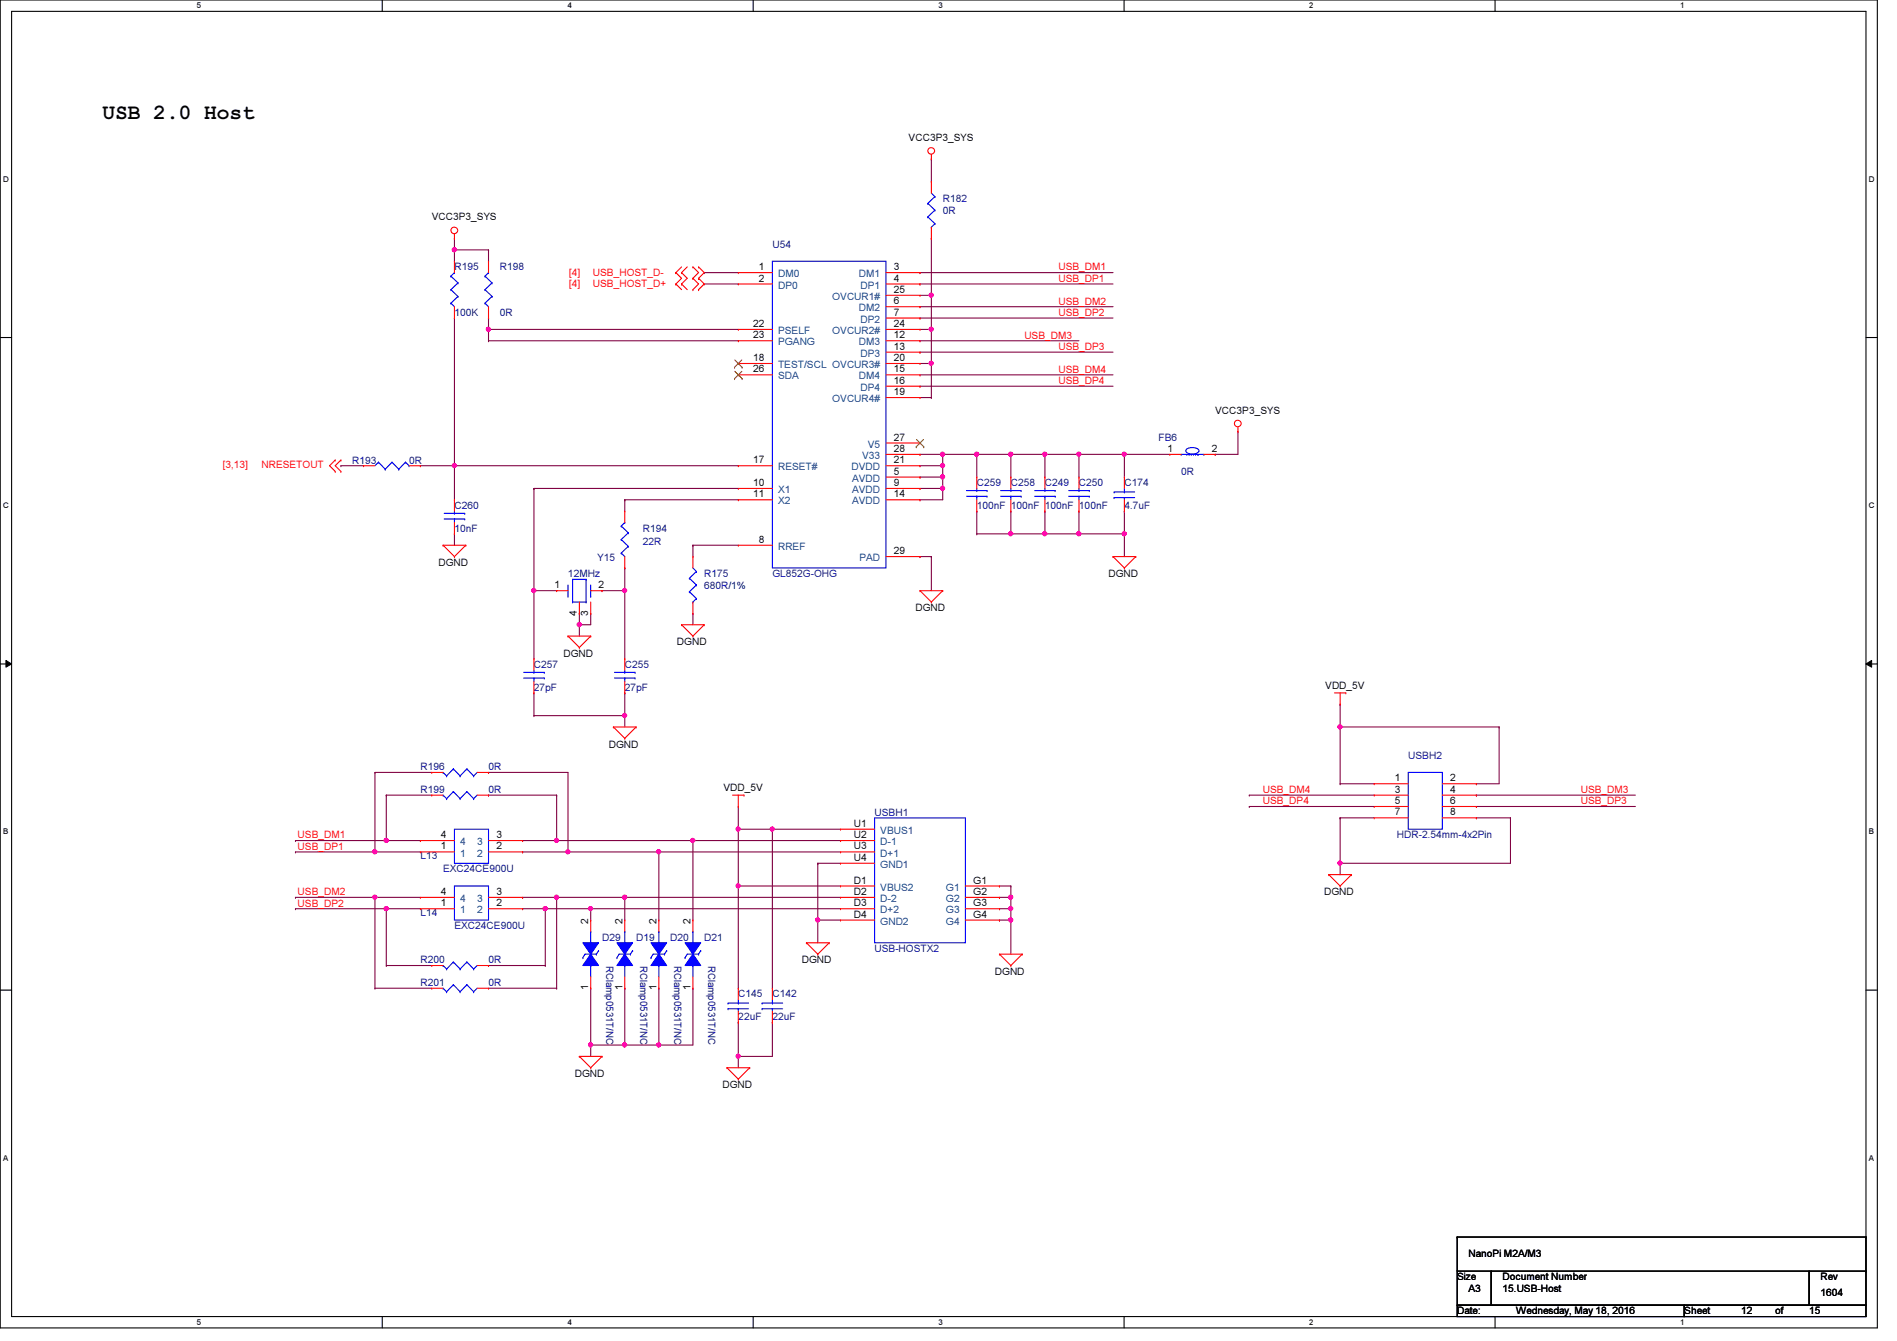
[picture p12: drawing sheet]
<svg xmlns="http://www.w3.org/2000/svg" width="297mm" height="210mm" viewBox="0 0 297 210" stroke-linecap="round" stroke-linejoin="round" font-family="sans-serif">
<path d="M0 0h294v207.9h-294zM1.8 1.8h290.4v204.3h-290.4z" fill="none" stroke="#000" stroke-width=".17"/>
<g fill="#fff">
<path d="M30.8 .2h.7v1.4h-.7z"/>
<path d="M30.8 206.2h.7v1.4h-.7z"/>
</g>
<path d="M59.9 0v1.8M59.9 206.1v1.8" fill="none" stroke="#000" stroke-width=".17"/>
<g fill="#fff">
<path d="M88.9 .2h.6v1.4h-.6z"/>
<path d="M88.9 206.2h.6v1.4h-.6z"/>
</g>
<path d="M117.9 0v1.8M117.9 206.1v1.8" fill="none" stroke="#000" stroke-width=".17"/>
<g fill="#fff">
<path d="M146.9 .2h.7v1.4h-.7z"/>
<path d="M146.9 206.2h.7v1.4h-.7z"/>
</g>
<path d="M176 0v1.8M176 206.1v1.8" fill="none" stroke="#000" stroke-width=".17"/>
<g fill="#fff">
<path d="M205 .2h.7v1.4h-.7z"/>
<path d="M205 206.2h.7v1.4h-.7z"/>
</g>
<path d="M234.1 0v1.8M234.1 206.1v1.8" fill="none" stroke="#000" stroke-width=".17"/>
<g fill="#fff">
<path d="M263.1 .2h.7v1.4h-.7z"/>
<path d="M263.1 206.2h.7v1.4h-.7z"/>
<path d="M.5 27.3h.9v1.4h-.9z"/>
<path d="M292.6 27.3h.9v1.4h-.9z"/>
<path d="M.5 78.4h.9v1.4h-.9z"/>
<path d="M292.6 78.4h.9v1.4h-.9z"/>
</g>
<path d="M0 52.8h1.8M292.2 52.8h1.8" fill="none" stroke="#000" stroke-width=".17"/>
<g fill="#fff">
<path d="M.5 129.5h.8v1.4h-.8z"/>
<path d="M292.6 129.5h.9v1.4h-.9z"/>
</g>
<path d="M0 103.9h1.8M292.2 103.9h1.8" fill="none" stroke="#000" stroke-width=".17"/>
<path d="M.9 103.4l.9 .5-.9 .5zM292.2 103.9l.9-.5v1z" fill="#000"/>
<path d="M.9 103.4l.9 .5-.9 .5zM292.2 103.9l.9-.5v1z" fill="none" stroke="#000" stroke-width=".16"/>
<g fill="#fff">
<path d="M.5 180.5h.8v1.4h-.8z"/>
<path d="M292.6 180.5h.9v1.4h-.9z"/>
</g>
<path d="M0 155h1.8M292.2 155h1.8" fill="none" stroke="#000" stroke-width=".17"/>
<path d="M71.2 37.3h.1M71.2 37.3v1.8M76.5 39.1h.1M76.5 39.1v1.8M76.5 51.6h.1M76.5 51.6h39.1" fill="none" stroke="#800040" stroke-width=".17"/>
<circle cx="76.5" cy="51.5" r=".32" fill="#f0f"/>
<circle cx="76.5" cy="51.5" r=".32" fill="none" stroke="#f0f" stroke-width=".17"/>
<path d="M53.4 72.9h.1M53.4 72.9h3.5M71.2 72.9h.1M71.2 72.9h44.4M108.5 96h.1M108.5 85.3h.1M108.5 85.3v1.8M108.5 96v1.8M108.5 85.3h7.1" fill="none" stroke="#800040" stroke-width=".17"/>
<circle cx="71.1" cy="72.9" r=".32" fill="#f0f"/>
<circle cx="71.1" cy="72.9" r=".32" fill="none" stroke="#f0f" stroke-width=".17"/>
<path d="M76.5 53.3h.1M76.5 51.6h.1M76.5 53.3h39.1M76.5 51.6v1.7M90.7 97.8h.1M90.7 97.8h1.8" fill="none" stroke="#800040" stroke-width=".17"/>
<circle cx="90.7" cy="97.8" r=".32" fill="#f0f"/>
<circle cx="90.7" cy="97.8" r=".32" fill="none" stroke="#f0f" stroke-width=".17"/>
<path d="M83.6 76.5h.1M83.6 76.5h32M83.6 76.5v16M97.8 78.2h.1M97.8 78.2h17.8M94.3 92.5h.1M97.8 88.9h.1M97.8 88.9v3.6h-3.5" fill="none" stroke="#800040" stroke-width=".17"/>
<circle cx="83.6" cy="92.4" r=".32" fill="#f0f"/>
<circle cx="83.6" cy="92.4" r=".32" fill="none" stroke="#f0f" stroke-width=".17"/>
<path d="M144.1 72.9h.1M147.6 71.1h.1M147.6 71.1v1.8h-3.5M90.7 97.8h.1M90.7 96h.1M90.7 96v3.6M92.5 96h.1M92.5 96v1.8" fill="none" stroke="#800040" stroke-width=".17"/>
<circle cx="147.6" cy="72.9" r=".32" fill="#f0f"/>
<circle cx="147.6" cy="72.9" r=".32" fill="none" stroke="#f0f" stroke-width=".17"/>
<path d="M97.8 78.2h.1M97.8 78.2v1.8M144.1 71.1h.1M144.1 71.1h3.5M163.6 71.1h.1M163.6 71.1h5.3M163.6 71.1v3.6M83.6 92.5h.1M83.6 92.5h3.6" fill="none" stroke="#800040" stroke-width=".17"/>
<circle cx="168.9" cy="71.1" r=".32" fill="#f0f"/>
<circle cx="168.9" cy="71.1" r=".32" fill="none" stroke="#f0f" stroke-width=".17"/>
<circle cx="163.6" cy="71.1" r=".32" fill="#f0f"/>
<circle cx="163.6" cy="71.1" r=".32" fill="none" stroke="#f0f" stroke-width=".17"/>
<path d="M168.9 80h.1M168.9 80v3.6M176.1 83.6h.1M176.1 83.6v3.5" fill="none" stroke="#800040" stroke-width=".17"/>
<circle cx="176" cy="83.5" r=".32" fill="#f0f"/>
<circle cx="176" cy="83.5" r=".32" fill="none" stroke="#f0f" stroke-width=".17"/>
<path d="M158.3 71.1h.1M158.3 71.1h5.3M168.9 71.1h.1M168.9 71.1v3.6M97.8 92.5h.1M97.8 92.5v10.6M144.1 87.1h.1M144.1 87.1h1.7M145.8 87.1h.1M145.8 87.1v5.4M163.6 80h.1M163.6 80v3.6" fill="none" stroke="#800040" stroke-width=".17"/>
<circle cx="97.8" cy="92.4" r=".32" fill="#f0f"/>
<circle cx="97.8" cy="92.4" r=".32" fill="none" stroke="#f0f" stroke-width=".17"/>
<path d="M83.6 92.5h.1M83.6 92.5v10.6M83.6 112h.1M83.6 112h14.2" fill="none" stroke="#800040" stroke-width=".17"/>
<circle cx="97.8" cy="112" r=".32" fill="#f0f"/>
<circle cx="97.8" cy="112" r=".32" fill="none" stroke="#f0f" stroke-width=".17"/>
<g fill="none" stroke="#800040" stroke-width=".17">
<path d="M144.1 53.3h.1M144.1 55.1h.1M144.1 42.7h.1M144.1 58.7h.1M144.1 44.4h.1M144.1 48h.1M144.1 49.8h.1M144.1 53.3h24.8M144.1 55.1h30.2M144.1 42.7h30.2M144.1 58.7h30.2M144.1 44.4h30.2"/>
<path d="M144.1 48h30.2M144.1 49.8h30.2M144.1 60.5h.1M144.1 60.5h30.2M152.9 71.1h.1M152.9 71.1v3.6M152.9 83.6h.1M152.9 80h.1M152.9 80v3.6M152.9 83.6h10.7M158.3 83.6h.1M158.3 80h.1"/>
<path d="M158.3 80v3.6M83.6 108.5h.1M83.6 108.5v3.5M97.8 112h.1M97.8 108.5h.1M97.8 108.5v5.3"/>
</g>
<circle cx="158.3" cy="83.5" r=".32" fill="#f0f"/>
<circle cx="158.3" cy="83.5" r=".32" fill="none" stroke="#f0f" stroke-width=".17"/>
<path d="M147.6 71.1h.1M147.6 71.1h5.3M168.9 83.6h.1M168.9 83.6h7.2" fill="none" stroke="#800040" stroke-width=".17"/>
<circle cx="152.9" cy="71.1" r=".32" fill="#f0f"/>
<circle cx="152.9" cy="71.1" r=".32" fill="none" stroke="#f0f" stroke-width=".17"/>
<circle cx="147.6" cy="71.1" r=".32" fill="#f0f"/>
<circle cx="147.6" cy="71.1" r=".32" fill="none" stroke="#f0f" stroke-width=".17"/>
<path d="M158.3 71.1h.1M158.3 71.1v3.6" fill="none" stroke="#800040" stroke-width=".17"/>
<circle cx="158.3" cy="71.1" r=".32" fill="#f0f"/>
<circle cx="158.3" cy="71.1" r=".32" fill="none" stroke="#f0f" stroke-width=".17"/>
<path d="M144.1 78.2h.1M144.1 76.5h.1M144.1 76.5h3.5M147.6 76.5h.1M147.6 74.7h.1M147.6 74.7v3.5h-3.5M152.9 71.1h.1M152.9 71.1h5.4" fill="none" stroke="#800040" stroke-width=".17"/>
<circle cx="147.6" cy="76.4" r=".32" fill="#f0f"/>
<circle cx="147.6" cy="76.4" r=".32" fill="none" stroke="#f0f" stroke-width=".17"/>
<circle cx="147.6" cy="74.6" r=".32" fill="#f0f"/>
<circle cx="147.6" cy="74.6" r=".32" fill="none" stroke="#f0f" stroke-width=".17"/>
<path d="M144.1 74.7h.1M147.6 72.9h.1M147.6 72.9v1.8h-3.5M168.9 71.1h.1M168.9 71.1h14.3M176.1 71.1h.1M190.3 71.1h.1M190.3 71.1h3.5" fill="none" stroke="#800040" stroke-width=".17"/>
<circle cx="176" cy="71.1" r=".32" fill="#f0f"/>
<circle cx="176" cy="71.1" r=".32" fill="none" stroke="#f0f" stroke-width=".17"/>
<path d="M193.8 67.6h.1M193.8 67.6v3.5M163.6 83.6h.1M163.6 83.6h5.3" fill="none" stroke="#800040" stroke-width=".17"/>
<circle cx="168.9" cy="83.5" r=".32" fill="#f0f"/>
<circle cx="168.9" cy="83.5" r=".32" fill="none" stroke="#f0f" stroke-width=".17"/>
<circle cx="163.6" cy="83.5" r=".32" fill="#f0f"/>
<circle cx="163.6" cy="83.5" r=".32" fill="none" stroke="#f0f" stroke-width=".17"/>
<path d="M71.2 39.1h.1M71.2 39.1v1.8M71.2 39.1h5.3M71.2 49.8h.1M71.2 49.8v23.1h-5.4M65.8 72.9h.1M176.1 71.1h.1M176.1 71.1v3.6M176.1 80h.1M176.1 80v3.6" fill="none" stroke="#800040" stroke-width=".17"/>
<circle cx="71.1" cy="39.1" r=".32" fill="#f0f"/>
<circle cx="71.1" cy="39.1" r=".32" fill="none" stroke="#f0f" stroke-width=".17"/>
<path d="M71.2 72.9h.1M71.2 72.9v5.3M71.2 83.6h.1M71.2 83.6v1.7M156.5 142.2h.1M158.3 140.5h.1M158.3 140.5v1.7h-1.8" fill="none" stroke="#800040" stroke-width=".17"/>
<circle cx="158.3" cy="140.4" r=".32" fill="#f0f"/>
<circle cx="158.3" cy="140.4" r=".32" fill="none" stroke="#f0f" stroke-width=".17"/>
<path d="M120.9 129.8h.1M120.9 129.8h10.7M158.3 138.7h.1M158.3 138.7v1.8h-1.8M156.5 140.5h.1M156.5 144h.1M156.5 144h1.8M158.3 144h.1M158.3 144v5.4" fill="none" stroke="#800040" stroke-width=".17"/>
<circle cx="158.3" cy="144" r=".32" fill="#f0f"/>
<circle cx="158.3" cy="144" r=".32" fill="none" stroke="#f0f" stroke-width=".17"/>
<path d="M115.6 138.7h.1M115.6 138.7h16M120.9 129.8h.1M120.9 129.8v24.9" fill="none" stroke="#800040" stroke-width=".17"/>
<circle cx="120.9" cy="129.8" r=".32" fill="#f0f"/>
<circle cx="120.9" cy="129.8" r=".32" fill="none" stroke="#f0f" stroke-width=".17"/>
<path d="M115.6 129.8h.1M115.6 129.8h5.3" fill="none" stroke="#800040" stroke-width=".17"/>
<circle cx="115.6" cy="129.8" r=".32" fill="#f0f"/>
<circle cx="115.6" cy="129.8" r=".32" fill="none" stroke="#f0f" stroke-width=".17"/>
<path d="M115.6 138.7h.1M115.6 129.8h.1M115.6 129.8v24.9" fill="none" stroke="#800040" stroke-width=".17"/>
<circle cx="115.6" cy="138.7" r=".32" fill="#f0f"/>
<circle cx="115.6" cy="138.7" r=".32" fill="none" stroke="#f0f" stroke-width=".17"/>
<path d="M87.2 131.6h.1M87.2 131.6h21.3M115.6 165.4h.1M115.6 165.4v1.7M120.9 160h.1M120.9 160v5.4h-5.3" fill="none" stroke="#800040" stroke-width=".17"/>
<circle cx="108.5" cy="131.5" r=".32" fill="#f0f"/>
<circle cx="108.5" cy="131.5" r=".32" fill="none" stroke="#f0f" stroke-width=".17"/>
<path d="M88.9 133.3h.1M88.9 133.3h14.3M108.5 131.6h.1M108.5 131.6v12.4" fill="none" stroke="#800040" stroke-width=".17"/>
<circle cx="103.1" cy="133.3" r=".32" fill="#f0f"/>
<circle cx="103.1" cy="133.3" r=".32" fill="none" stroke="#f0f" stroke-width=".17"/>
<path d="M103.2 133.3h.1M103.2 133.3v10.7M87.2 140.5h.1M87.2 140.5h10.6" fill="none" stroke="#800040" stroke-width=".17"/>
<circle cx="97.8" cy="140.4" r=".32" fill="#f0f"/>
<circle cx="97.8" cy="140.4" r=".32" fill="none" stroke="#f0f" stroke-width=".17"/>
<path d="M85.4 142.2h.1M85.4 142.2h7.1M92.5 142.2h.1M92.5 142.2v1.8M97.8 140.5h.1M97.8 140.5v3.5M103.2 154.7h.1M103.2 154.7v8.9" fill="none" stroke="#800040" stroke-width=".17"/>
<circle cx="103.1" cy="163.5" r=".32" fill="#f0f"/>
<circle cx="103.1" cy="163.5" r=".32" fill="none" stroke="#f0f" stroke-width=".17"/>
<path d="M108.5 154.7h.1M108.5 154.7v8.9h-5.3M103.2 163.6h.1M115.6 160h.1M115.6 160v5.4" fill="none" stroke="#800040" stroke-width=".17"/>
<circle cx="115.6" cy="165.3" r=".32" fill="#f0f"/>
<circle cx="115.6" cy="165.3" r=".32" fill="none" stroke="#f0f" stroke-width=".17"/>
<path d="M128.1 135.1h.1M128.1 135.1h3.5M92.5 142.2h.1M92.5 142.2h39.1M92.5 163.6h.1M92.5 163.6v1.8" fill="none" stroke="#800040" stroke-width=".17"/>
<circle cx="92.5" cy="142.2" r=".32" fill="#f0f"/>
<circle cx="92.5" cy="142.2" r=".32" fill="none" stroke="#f0f" stroke-width=".17"/>
<path d="M108.5 131.6h.1M108.5 131.6h23.1M128.1 135.1h.1M128.1 135.1v8.9M97.8 140.5h.1M97.8 140.5h33.8" fill="none" stroke="#800040" stroke-width=".17"/>
<circle cx="128" cy="144" r=".32" fill="#f0f"/>
<circle cx="128" cy="144" r=".32" fill="none" stroke="#f0f" stroke-width=".17"/>
<path d="M103.2 133.3h.1M103.2 133.3h28.4M156.5 138.7h.1M156.5 138.7h1.8M97.8 154.7h.1M97.8 154.7v8.9h-5.3M128.1 144h.1M128.1 144h3.5M128.1 144v3.6M92.5 163.6h.1" fill="none" stroke="#800040" stroke-width=".17"/>
<circle cx="97.8" cy="163.5" r=".32" fill="#f0f"/>
<circle cx="97.8" cy="163.5" r=".32" fill="none" stroke="#f0f" stroke-width=".17"/>
<circle cx="92.5" cy="163.5" r=".32" fill="#f0f"/>
<circle cx="92.5" cy="163.5" r=".32" fill="none" stroke="#f0f" stroke-width=".17"/>
<path d="M209.8 113.8h.1M209.8 113.8h24.9M92.5 154.7h.1M92.5 154.7v8.9M97.8 163.6h.1M97.8 163.6h5.4" fill="none" stroke="#800040" stroke-width=".17"/>
<circle cx="209.8" cy="113.8" r=".32" fill="#f0f"/>
<circle cx="209.8" cy="113.8" r=".32" fill="none" stroke="#f0f" stroke-width=".17"/>
<path d="M209.8 113.8h.1M209.8 113.8v8.9M209.8 122.7h.1M209.8 135.1h.1M209.8 122.7h5.4M209.8 135.1h26.7" fill="none" stroke="#800040" stroke-width=".17"/>
<circle cx="209.8" cy="135.1" r=".32" fill="#f0f"/>
<circle cx="209.8" cy="135.1" r=".32" fill="none" stroke="#f0f" stroke-width=".17"/>
<g fill="none" stroke="#800040" stroke-width=".17">
<path d="M209.8 110.2h.1M209.8 110.2v3.6M234.7 113.8h.1M234.7 113.8v8.9h-3.5M58.7 133.3h.1M58.7 133.3h7.1M60.5 131.6h.1M60.5 131.6h5.3M195.6 126.2h.1M195.6 124.5h.1M195.6 126.2h19.6M195.6 124.5h19.6"/>
<path d="M209.8 135.1h.1M209.8 128h.1M209.8 128v8.9M209.8 128h5.4M231.2 122.7h.1M231.2 128h.1M231.2 128h5.3M236.5 128h.1M236.5 128v7.1M58.7 140.5h.1M58.7 140.5h7.1"/>
</g>
<circle cx="58.7" cy="140.4" r=".32" fill="#f0f"/>
<circle cx="58.7" cy="140.4" r=".32" fill="none" stroke="#f0f" stroke-width=".17"/>
<path d="M60.5 142.2h.1M60.5 142.2h5.3" fill="none" stroke="#800040" stroke-width=".17"/>
<circle cx="60.5" cy="142.2" r=".32" fill="#f0f"/>
<circle cx="60.5" cy="142.2" r=".32" fill="none" stroke="#f0f" stroke-width=".17"/>
<path d="M110.3 42.7h.1M110.3 44.4h.1M110.3 42.7h5.3M110.3 44.4h5.3M144.1 46.2h1.7M145.8 46.2h.1M145.8 46.2v5.4" fill="none" stroke="#800040" stroke-width=".17"/>
<circle cx="145.8" cy="46.2" r=".32" fill="#f0f"/>
<circle cx="145.8" cy="46.2" r=".32" fill="none" stroke="#f0f" stroke-width=".17"/>
<path d="M144.1 51.6h1.7M145.8 51.6h.1" fill="none" stroke="#800040" stroke-width=".17"/>
<circle cx="145.8" cy="51.5" r=".32" fill="#f0f"/>
<circle cx="145.8" cy="51.5" r=".32" fill="none" stroke="#f0f" stroke-width=".17"/>
<path d="M144.1 56.9h1.7M145.8 51.6h.1M145.8 56.9h.1M145.8 51.6v5.3" fill="none" stroke="#800040" stroke-width=".17"/>
<circle cx="145.8" cy="56.9" r=".32" fill="#f0f"/>
<circle cx="145.8" cy="56.9" r=".32" fill="none" stroke="#f0f" stroke-width=".17"/>
<g fill="none" stroke="#800040" stroke-width=".17">
<path d="M145.8 24.9h.1M145.8 37.3h.1M145.8 24.9v3.5M145.8 37.3v8.9M76.5 49.8h.1M76.5 49.8v1.8M145.8 56.9h.1M145.8 56.9v5.3M144.1 62.2h1.7M145.8 62.2h.1M115.6 126.2h.1M115.6 126.2v3.6"/>
<path d="M231.2 126.2h.1M231.2 124.5h.1M231.2 126.2h24.9M231.2 124.5h24.9M158.3 142.2h.1M158.3 142.2v1.8"/>
</g>
<circle cx="158.3" cy="142.2" r=".32" fill="#f0f"/>
<circle cx="158.3" cy="142.2" r=".32" fill="none" stroke="#f0f" stroke-width=".17"/>
<path d="M76.5 124.5h.1M76.5 124.5h10.7M87.2 124.5h.1M87.2 124.5v7.1" fill="none" stroke="#800040" stroke-width=".17"/>
<circle cx="87.1" cy="131.5" r=".32" fill="#f0f"/>
<circle cx="87.1" cy="131.5" r=".32" fill="none" stroke="#f0f" stroke-width=".17"/>
<path d="M76.5 120.9h.1M76.5 120.9h12.4v12.4M88.9 133.3h.1" fill="none" stroke="#800040" stroke-width=".17"/>
<circle cx="88.9" cy="133.3" r=".32" fill="#f0f"/>
<circle cx="88.9" cy="133.3" r=".32" fill="none" stroke="#f0f" stroke-width=".17"/>
<path d="M60.5 124.5h.1M60.5 124.5h7.1M60.5 124.5v7.1M81.8 133.3h.1M81.8 133.3h7.1" fill="none" stroke="#800040" stroke-width=".17"/>
<circle cx="60.5" cy="131.5" r=".32" fill="#f0f"/>
<circle cx="60.5" cy="131.5" r=".32" fill="none" stroke="#f0f" stroke-width=".17"/>
<path d="M46.3 133.3h.1M46.3 133.3h12.4M58.7 120.9h.1M58.7 133.3h.1M58.7 120.9h8.9M58.7 120.9v12.4" fill="none" stroke="#800040" stroke-width=".17"/>
<circle cx="58.7" cy="133.3" r=".32" fill="#f0f"/>
<circle cx="58.7" cy="133.3" r=".32" fill="none" stroke="#f0f" stroke-width=".17"/>
<path d="M46.3 131.6h.1M46.3 131.6h14.2M81.8 131.6h.1M81.8 131.6h5.4M76.5 151.1h8.9M85.4 151.1h.1M85.4 142.2h.1M85.4 142.2v8.9" fill="none" stroke="#800040" stroke-width=".17"/>
<circle cx="85.4" cy="142.2" r=".32" fill="#f0f"/>
<circle cx="85.4" cy="142.2" r=".32" fill="none" stroke="#f0f" stroke-width=".17"/>
<path d="M46.3 142.2h.1M46.3 142.2h14.2M60.5 151.1h.1M60.5 142.2h.1M60.5 151.1h7.1M60.5 142.2v8.9M76.5 154.7h10.7M81.8 142.2h.1M81.8 142.2h3.6M87.2 154.7h.1M87.2 140.5h.1M87.2 140.5v14.2" fill="none" stroke="#800040" stroke-width=".17"/>
<circle cx="87.1" cy="140.4" r=".32" fill="#f0f"/>
<circle cx="87.1" cy="140.4" r=".32" fill="none" stroke="#f0f" stroke-width=".17"/>
<path d="M46.3 140.5h.1M46.3 140.5h12.4M58.7 154.7h.1M58.7 140.5h.1M58.7 154.7h8.9M58.7 140.5v14.2M81.8 140.5h.1M81.8 140.5h5.4" fill="none" stroke="#800040" stroke-width=".17"/>
<g fill="none" stroke="#f00" stroke-width=".17">
<path d="M71.2 37.3h.1M71.2 36.6v.7M145.8 24.9h.1M145.8 24.2v.7M105.8 42.7h.1M105.8 44.4h.1M105.8 42.7l.9 .9-.9 .8M105.8 44.4l.9 .9M106.7 42.7h.1M106.7 44.4h.1M106.7 42.7l.9 .9-.9 .8M106.7 41.8l-.9 .9"/>
<path d="M106.7 44.4l.9 .9M107.6 41.8l-.9 .9M108.5 43.6h.1M108.5 41.8h.1M108.5 45.3h.1M108.5 41.8l.9 .9-.9 .9M108.5 43.6l.9 .8-.9 .9M109.4 41.8h.1M109.4 43.6h.1M109.4 45.3h.1M109.4 41.8l.9 .9-.9 .9M109.4 43.6l.9 .8-.9 .9"/>
<path d="M52.5 73.8h.1M52.5 72h.1M52.5 72l-.9 .9 .9 .9M53.4 73.8h.1M53.4 72h.1M53.4 72l-.9 .9 .9 .9M193.8 67.6h.1M193.8 66.8v.8M69.4 85.3h.1M69.4 85.3h3.5M69.4 85.3l1.8 1.8M71.2 87.1h.1"/>
<path d="M72.9 85.3h.1M72.9 85.3l-1.7 1.8M88.9 99.6h.1M88.9 99.6h3.6M88.9 99.6l1.8 1.7M92.5 99.6h.1M92.5 99.6l-1.8 1.7M106.7 97.8h.1M106.7 97.8h3.6M106.7 97.8l1.8 1.8M108.5 99.6h.1M110.3 97.8h.1"/>
<path d="M110.3 97.8l-1.8 1.8M144.1 92.5h.1M144.1 92.5h3.5M144.1 92.5l1.7 1.7M145.8 94.2h.1M147.6 92.5h.1M147.6 92.5l-1.8 1.7M174.3 87.1h.1M174.3 87.1h3.5M174.3 87.1l1.8 1.8M176.1 88.9h.1M177.8 87.1h.1"/>
<path d="M177.8 87.1l-1.7 1.8M90.7 101.3h.1M96.1 113.8h.1M96.1 113.8h3.5M96.1 113.8l1.7 1.8M97.8 115.6h.1M99.6 113.8h.1M99.6 113.8l-1.8 1.8M209 108.5h1.7M209.8 110.2h.1M209.8 108.5v1.7M210.7 108.5h.1"/>
<path d="M114.7 124.5h1.8M115.6 126.2h.1M115.6 124.5v1.7M116.5 124.5h.1M208.1 136.9h.1M208.1 136.9h3.5M208.1 136.9l1.7 1.8M209.8 138.7h.1M211.6 136.9h.1M211.6 136.9l-1.8 1.8M126.3 147.6h.1M126.3 147.6h3.5"/>
<path d="M126.3 147.6l1.8 1.8M128.1 149.4h.1M129.8 147.6h.1M129.8 147.6l-1.7 1.8M156.5 149.4h.1M156.5 149.4h3.6M156.5 149.4l1.8 1.7M158.3 151.1h.1M160.1 149.4h.1M160.1 149.4l-1.8 1.7M90.7 165.4h.1M90.7 165.4h3.6"/>
<path d="M90.7 165.4l1.8 1.7M92.5 167.1h.1M94.3 165.4h.1M94.3 165.4l-1.8 1.7M113.8 167.1h.1M113.8 167.1h3.6M113.8 167.1l1.8 1.8M115.6 168.9h.1M117.4 167.1h.1M117.4 167.1l-1.8 1.8"/>
<circle cx="71.1" cy="36.1" r=".52"/>
<circle cx="145.8" cy="23.6" r=".52"/>
<circle cx="193.8" cy="66.3" r=".52"/>
</g>
<path d="M228.2 199h5.3v5.3h-5.3zM228.2 193.6h.1M228.2 193.6v5.4M228.2 193.6h64M233.5 199h49.8v5.3h-49.8zM283.3 199h8.9v5.3h-8.9zM292.2 193.6h.1M292.2 199h.1M292.2 193.6v5.4M228.2 204.3h35.5v1.8h-35.5zM263.7 204.3h28.5v1.8h-28.5z" fill="none" stroke="#000" stroke-width=".17"/>
<path d="M91.6 149.4h1.8M92.5 151.1h.1M92.5 145.8h.1M92.5 145.8v1.8M92.5 151.1v1.8M93.4 149.4h.1" fill="none" stroke="#00f" stroke-width=".17"/>
<path d="M92.5 149.4l1.2 1.7h-2.4z" fill-rule="evenodd" fill="#00f"/>
<path d="M91.3 149.9h.1M91.6 149.4l-.3 .5M92.5 149.4l1.2 1.7h-2.4zM93.7 148.8h.1M93.7 148.8l-.3 .6" fill="none" stroke="#00f" stroke-width=".17"/>
<path d="M91.3 147.6h2.4l-1.2 1.8z" fill-rule="evenodd" fill="#00f"/>
<g fill="none" stroke="#00f" stroke-width=".17">
<path d="M59.3 72.3h.1M59.3 72.3l-.6 .6M59.3 72.3l1 1.1M60.3 73.4h.1M61.4 72.3h.1M61.4 72.3l-1.1 1.1M61.4 72.3l1 1.1M62.4 73.4h.1M63.5 72.3h.1M63.5 72.3l-1.1 1.1M63.5 72.3l.5 .6M64 72.9h.1"/>
<path d="M174.5 77h.1M174.5 77.9h.1M174.5 77h3.2M174.5 77.9h3.2M176.1 77.9h.1M176.1 77h.1M176.1 76.5v.5M176.1 77.9v.3M82 106.1h3.2M82 105.2h3.2M83.6 105.2h.1M83.6 106.1h.1"/>
<path d="M83.6 104.9v.3M83.6 106.1v.6M85.2 106.1h.1M85.2 105.2h.1M69.4 124.5h.1M69.4 124.5l.5 .5M69.9 125h.1M71 123.9h.1M71 123.9l1 1.1M71 123.9l-1.1 1.1M72 125h.1M73.1 123.9h.1"/>
<path d="M73.1 123.9l1.1 1.1M73.1 123.9l-1.1 1.1M74.2 125h.1M74.7 124.5l-.5 .5M91.3 147.6h2.4l-1.2 1.8zM107.6 149.4h1.8M108.5 151.1h.1M108.5 145.8h.1M108.5 145.8v1.8M108.5 151.1v1.8M109.4 149.4h.1"/>
</g>
<g fill="none" stroke="#f00" stroke-width=".17">
<path d="M56.9 72.9h.1M56.9 72.9h1.8M64 72.9h1.8M65.8 72.9h.1M176.1 74.7h.1M176.1 74.7v1.8M176.1 78.2v1.8M176.1 80h.1M83.6 103.1h.1M83.6 108.5h.1M83.6 103.1v1.8M83.6 106.7v1.8"/>
<path d="M67.6 124.5h.1M67.6 124.5h1.8M74.7 124.5h1.8M76.5 124.5h.1M92.5 154.7h.1M92.5 144h.1M92.5 144v1.8M92.5 152.9v1.8"/>
</g>
<path d="M108.5 149.4l1.2 1.7h-2.4z" fill-rule="evenodd" fill="#00f"/>
<path d="M107.3 149.9h.1M107.6 149.4l-.3 .5M108.5 149.4l1.2 1.7h-2.4zM109.7 148.8h.1M109.7 148.8l-.3 .6" fill="none" stroke="#00f" stroke-width=".17"/>
<path d="M107.3 147.6h2.4l-1.2 1.8z" fill-rule="evenodd" fill="#00f"/>
<g fill="none" stroke="#00f" stroke-width=".17">
<path d="M70.6 47.5h.1M70.6 45.3h.1M70.6 43.2h.1M70.6 47.5l.6 .5M70.6 45.3l1.1 1.1M70.6 43.2l1.1 1.1M71.2 42.7h.1M71.2 42.7l-.6 .5M71.7 46.4h.1M71.7 44.3h.1M71.7 46.4l-1.1 1.1M71.7 44.3l-1.1 1"/>
<path d="M75.9 47.5h.1M75.9 45.3h.1M75.9 43.2h.1M75.9 47.5l.6 .5M75.9 45.3l1.1 1.1M75.9 43.2l1.1 1.1M76.5 42.7h.1M76.5 42.7l-.6 .5M77 46.4h.1M77 44.3h.1M77 46.4l-1.1 1.1M77 44.3l-1.1 1"/>
<path d="M120.9 40.9h17.8v48h-17.8zM151.3 77.7h3.3M151.3 76.8h3.3M152.9 76.8h.1M152.9 77.7h.1M152.9 76.5v.3M152.9 77.7v.5M154.6 77.7h.1M154.6 76.8h.1M156.7 77.7h3.2M156.7 76.8h3.2M158.3 76.8h.1"/>
<path d="M158.3 77.7h.1M158.3 76.5v.3M158.3 77.7v.5M159.9 77.7h.1M159.9 76.8h.1M167.3 77.7h3.3M167.3 76.8h3.3M168.9 76.8h.1M168.9 77.7h.1M168.9 76.5v.3M168.9 77.7v.5M170.6 77.7h.1"/>
<path d="M170.6 76.8h.1M185 71.1h.1M185 71.1h3.5M185.7 70.4a1.66 1.66 0 0 1 2 0v.2a1.31 1.31 0 0 1-2 0zM188.5 71.1h.1M69.6 81.2h3.2M69.6 80.3h3.2M71.2 80.3h.1M71.2 81.2h.1M71.2 80v.3M71.2 81.2v.6M72.8 81.2h.1"/>
<path d="M72.8 80.3h.1M88.9 93.3h.1M88.9 91.6v1.7M89.7 94.2h.1M89.7 90.7h.1M89.7 90.7v3.5M89.7 94.2h2.1M89.7 90.7h2.1M91.8 94.2h.1M91.8 90.7h.1M91.8 90.7v3.5M92.5 93.3h.1"/>
<path d="M92.5 91.6v1.7M97.3 86.6h.1M97.3 84.5h.1M97.3 82.3h.1M97.3 86.6l.5 .5M97.3 84.5l1.1 1M97.3 82.3l1.1 1.1M97.8 81.8h.1M97.8 81.8l-.5 .5M98.4 85.5h.1M98.4 83.4h.1M98.4 85.5l-1.1 1.1"/>
<path d="M98.4 83.4l-1.1 1.1M107.9 90.5h.1M107.9 92.6h.1M107.9 90.5l1.1 1.1M107.9 92.6l1.1 1.1M108.5 94.2h.1M108.5 88.9l.5 .6M109 89.5h.1M109 91.6h.1M109 93.7h.1M109 89.5l-1.1 1M109 91.6l-1.1 1"/>
<path d="M109 93.7l-.5 .5M71.2 138.7h5.3v5.3h-5.3zM136.9 128h14.3v19.6h-14.3zM69.4 151.1h.1M69.4 154.7h.1M69.4 151.1l.5 .6M69.4 154.7l.5 .5M69.9 151.7h.1M69.9 155.2h.1M71 150.6h.1M71 154.1h.1M71 150.6l1 1.1"/>
<path d="M71 150.6l-1.1 1.1M71 154.1l1 1.1M71 154.1l-1.1 1.1M72 151.7h.1M72 155.2h.1M73.1 150.6h.1M73.1 154.1h.1M73.1 150.6l1.1 1.1M73.1 150.6l-1.1 1.1M73.1 154.1l1.1 1.1M73.1 154.1l-1.1 1.1M74.2 151.7h.1"/>
<path d="M74.2 155.2h.1M74.7 151.1l-.5 .6M74.7 154.7l-.5 .5M96.9 149.4h1.8M97.8 151.1h.1M97.8 145.8h.1M97.8 145.8v1.8M97.8 151.1v1.8M98.7 149.4h.1M107.3 147.6h2.4l-1.2 1.8zM114 157h.1M114 157.9h.1"/>
<path d="M114 157h3.2M114 157.9h3.2M115.6 157.9h.1M115.6 157h.1M115.6 156.5v.5M115.6 157.9v.3M119.3 157h.1M119.3 157.9h.1M119.3 157h3.3M119.3 157.9h3.3M120.9 157.9h.1M120.9 157h.1"/>
<path d="M120.9 156.5v.5M120.9 157.9v.3"/>
</g>
<g fill="none" stroke="#f00" stroke-width=".17">
<path d="M71.2 49.8h.1M71.2 40.9h.1M71.2 40.9v1.8M71.2 48v1.8M76.5 49.8h.1M76.5 40.9h.1M76.5 40.9v1.8M76.5 48v1.8M115.6 42.7h.1M115.6 44.4h.1M115.6 56.9h.1M115.6 51.6h.1"/>
<path d="M115.6 53.3h.1M115.6 58.7h.1M115.6 42.7h5.3M115.6 44.4h5.3M115.6 53.3h5.3M115.6 58.7h5.3M115.6 56.9h5.3M115.6 51.6h5.3M138.7 42.7h5.4M138.7 44.4h5.4M138.7 48h5.4M138.7 49.8h5.4"/>
<path d="M138.7 53.3h5.4M138.7 55.1h5.4M138.7 58.7h5.4M138.7 56.9h5.4M138.7 51.6h5.4M138.7 46.2h5.4M144.1 42.7h.1M144.1 44.4h.1M144.1 48h.1M144.1 49.8h.1M144.1 53.3h.1M144.1 55.1h.1"/>
<path d="M144.1 58.7h.1M144.1 56.9h.1M144.1 51.6h.1M144.1 46.2h.1M71.2 78.2h.1M71.2 78.2v1.8M115.6 76.5h.1M115.6 78.2h.1M115.6 72.9h.1M115.6 76.5h5.3M115.6 78.2h5.3M115.6 72.9h5.3"/>
<path d="M138.7 71.1h5.4M138.7 74.7h5.4M138.7 76.5h5.4M138.7 78.2h5.4M138.7 60.5h5.4M138.7 72.9h5.4M138.7 62.2h5.4M138.7 69.3h5.4M144.1 74.7h.1M144.1 76.5h.1M144.1 78.2h.1M144.1 60.5h.1"/>
<path d="M144.1 62.2h.1M144.1 72.9h.1M144.1 69.3h.1M144.1 71.1h.1M152.9 74.7h.1M152.9 74.7v1.8M152.9 78.2v1.8M158.3 74.7h.1M158.3 74.7v1.8M158.3 78.2v1.8M168.9 74.7h.1M168.9 74.7v1.8"/>
<path d="M168.9 78.2v1.8M183.2 71.1h.1M183.2 71.1h1.8M188.5 71.1h1.8M190.3 71.1h.1M71.2 83.6h.1M71.2 81.8v1.8M87.2 92.5h.1M87.2 92.5h1.7M90.7 96h.1M90.7 94.2v1.8M92.5 96h.1"/>
<path d="M92.5 92.5h1.8M92.5 94.2v1.8M94.3 92.5h.1M97.8 88.9h.1M97.8 80h.1M97.8 80v1.8M97.8 87.1v1.8M108.5 87.1h.1M108.5 96h.1M108.5 87.1v1.8M108.5 94.2v1.8M115.6 85.3h.1"/>
<path d="M115.6 85.3h5.3M138.7 87.1h5.4M144.1 87.1h.1M152.9 80h.1M158.3 80h.1M168.9 80h.1M131.6 129.8h.1M131.6 131.6h.1M131.6 133.3h.1M131.6 135.1h.1M131.6 138.7h.1M131.6 129.8h5.3"/>
<path d="M131.6 131.6h5.3M131.6 133.3h5.3M131.6 135.1h5.3M131.6 138.7h5.3M151.2 138.7h5.3M156.5 138.7h.1M65.8 142.2h.1M65.8 140.5h.1M65.8 140.5h5.4M65.8 142.2h5.4M67.6 151.1h.1M67.6 154.7h.1"/>
<path d="M67.6 151.1h1.8M67.6 154.7h1.8M74.7 151.1h1.8M74.7 154.7h1.8M76.5 151.1h.1M76.5 154.7h.1M76.5 140.5h5.3M76.5 142.2h5.3M81.8 142.2h.1M81.8 140.5h.1M108.5 154.7h.1M108.5 144h.1"/>
<path d="M108.5 144v1.8M108.5 152.9v1.8M115.6 154.7h.1M115.6 154.7v1.8M115.6 158.2v1.8M120.9 154.7h.1M120.9 154.7v1.8M120.9 158.2v1.8M131.6 140.5h.1M131.6 142.2h.1M131.6 144h.1M131.6 140.5h5.3"/>
<path d="M131.6 142.2h5.3M131.6 144h5.3M151.2 140.5h5.3M151.2 142.2h5.3M151.2 144h5.3M156.5 140.5h.1M156.5 142.2h.1M156.5 144h.1M115.6 160h.1M120.9 160h.1"/>
</g>
<path d="M185.8 71.3h1.8M187.6 71.3h.1" fill="none" stroke="#00f" stroke-width=".17" stroke-dasharray="0 .3"/>
<path d="M115 57.5h.1M115 59.3h.1M115.1 56.3l1.1 1.2M115.1 58.1l1.1 1.2M116.2 56.3l-1.2 1.2M116.2 58.1l-1.2 1.2M116.2 57.5h.1M116.2 59.3h.1M143.5 69.9h.1M143.5 68.8l1.1 1.1M144.6 68.8l-1.1 1.1M144.6 69.9h.1" fill="none" stroke="#804000" stroke-width=".16"/>
<path d="M97.8 149.4l1.3 1.7h-2.5z" fill-rule="evenodd" fill="#00f"/>
<path d="M96.6 149.9h.1M96.9 149.4l-.3 .5M97.8 149.4l1.3 1.7h-2.5zM99.1 148.8h.1M99.1 148.8l-.4 .6" fill="none" stroke="#00f" stroke-width=".17"/>
<path d="M96.6 147.6h2.5l-1.3 1.8z" fill-rule="evenodd" fill="#00f"/>
<g fill="none" stroke="#00f" stroke-width=".17">
<path d="M145.3 31.8h.1M145.3 34h.1M145.3 31.8l1.1 1.1M145.3 34l1.1 1M145.8 35.6h.1M145.8 30.2l.6 .6M146.4 30.8h.1M146.4 32.9h.1M146.4 35h.1M146.4 30.8l-1.1 1M146.4 32.9l-1.1 1.1M146.4 35l-.6 .6"/>
<path d="M162 77.7h3.2M162 76.8h3.2M163.6 76.8h.1M163.6 77.7h.1M163.6 76.5v.3M163.6 77.7v.5M165.2 77.7h.1M165.2 76.8h.1M71.2 129.8h5.3v5.3h-5.3zM220.5 120.9h5.3v8.9h-5.3zM96.6 147.6h2.5l-1.3 1.8zM102.3 149.4h1.8"/>
<path d="M103.2 151.1h.1M103.2 145.8h.1M103.2 145.8v1.8M103.2 151.1v1.8M104.1 149.4h.1"/>
</g>
<g fill="none" stroke="#f00" stroke-width=".17">
<path d="M145.8 28.4h.1M145.8 37.3h.1M145.8 28.4v1.8M145.8 35.6v1.7M163.6 74.7h.1M163.6 74.7v1.8M163.6 78.2v1.8M163.6 80h.1M65.8 133.3h.1M65.8 131.6h.1M65.8 133.3h5.4M65.8 131.6h5.4"/>
<path d="M76.5 133.3h5.3M76.5 131.6h5.3M81.8 133.3h.1M81.8 131.6h.1M215.2 122.7h.1M215.2 124.5h.1M215.2 126.2h.1M215.2 128h.1M215.2 122.7h5.3M215.2 124.5h5.3M215.2 126.2h5.3M215.2 128h5.3"/>
<path d="M225.8 122.7h5.4M225.8 124.5h5.4M225.8 126.2h5.4M225.8 128h5.4M231.2 122.7h.1M231.2 124.5h.1M231.2 126.2h.1M231.2 128h.1M97.8 154.7h.1M97.8 144h.1M97.8 144v1.8M97.8 152.9v1.8"/>
</g>
<path d="M103.2 149.4l1.2 1.7h-2.5z" fill-rule="evenodd" fill="#00f"/>
<path d="M101.9 149.9h.1M102.3 149.4l-.4 .5M103.2 149.4l1.2 1.7h-2.5zM104.4 148.8h.1M104.4 148.8l-.3 .6" fill="none" stroke="#00f" stroke-width=".17"/>
<path d="M101.9 147.6h2.5l-1.2 1.8z" fill-rule="evenodd" fill="#00f"/>
<g fill="none" stroke="#00f" stroke-width=".17">
<path d="M96.2 106.1h3.2M96.2 105.2h3.2M97.8 105.2h.1M97.8 106.1h.1M97.8 104.9v.3M97.8 106.1v.6M99.4 106.1h.1M99.4 105.2h.1M69.4 120.9h.1M69.4 120.9l.5 .6M69.9 121.5h.1M71 120.4h.1"/>
<path d="M71 120.4l1 1.1M71 120.4l-1.1 1.1M72 121.5h.1M73.1 120.4h.1M73.1 120.4l1.1 1.1M73.1 120.4l-1.1 1.1M74.2 121.5h.1M74.7 120.9l-.5 .6M101.9 147.6h2.5l-1.2 1.8z"/>
</g>
<path d="M97.8 103.1h.1M97.8 108.5h.1M97.8 103.1v1.8M97.8 106.7v1.8M67.6 120.9h.1M67.6 120.9h1.8M74.7 120.9h1.8M76.5 120.9h.1M103.2 154.7h.1M103.2 144h.1M103.2 144v1.8M103.2 152.9v1.8" fill="none" stroke="#f00" stroke-width=".17"/>
<circle cx="76.5" cy="51.5" r=".32" fill="#f0f"/>
<circle cx="76.5" cy="51.5" r=".32" fill="none" stroke="#f0f" stroke-width=".17"/>
<circle cx="71.1" cy="72.9" r=".32" fill="#f0f"/>
<circle cx="71.1" cy="72.9" r=".32" fill="none" stroke="#f0f" stroke-width=".17"/>
<circle cx="90.7" cy="97.8" r=".32" fill="#f0f"/>
<circle cx="90.7" cy="97.8" r=".32" fill="none" stroke="#f0f" stroke-width=".17"/>
<circle cx="83.6" cy="92.4" r=".32" fill="#f0f"/>
<circle cx="83.6" cy="92.4" r=".32" fill="none" stroke="#f0f" stroke-width=".17"/>
<circle cx="147.6" cy="72.9" r=".32" fill="#f0f"/>
<circle cx="147.6" cy="72.9" r=".32" fill="none" stroke="#f0f" stroke-width=".17"/>
<circle cx="168.9" cy="71.1" r=".32" fill="#f0f"/>
<circle cx="168.9" cy="71.1" r=".32" fill="none" stroke="#f0f" stroke-width=".17"/>
<circle cx="163.6" cy="71.1" r=".32" fill="#f0f"/>
<circle cx="163.6" cy="71.1" r=".32" fill="none" stroke="#f0f" stroke-width=".17"/>
<circle cx="176" cy="83.5" r=".32" fill="#f0f"/>
<circle cx="176" cy="83.5" r=".32" fill="none" stroke="#f0f" stroke-width=".17"/>
<circle cx="97.8" cy="92.4" r=".32" fill="#f0f"/>
<circle cx="97.8" cy="92.4" r=".32" fill="none" stroke="#f0f" stroke-width=".17"/>
<circle cx="97.8" cy="112" r=".32" fill="#f0f"/>
<circle cx="97.8" cy="112" r=".32" fill="none" stroke="#f0f" stroke-width=".17"/>
<circle cx="158.3" cy="83.5" r=".32" fill="#f0f"/>
<circle cx="158.3" cy="83.5" r=".32" fill="none" stroke="#f0f" stroke-width=".17"/>
<circle cx="152.9" cy="71.1" r=".32" fill="#f0f"/>
<circle cx="152.9" cy="71.1" r=".32" fill="none" stroke="#f0f" stroke-width=".17"/>
<circle cx="147.6" cy="71.1" r=".32" fill="#f0f"/>
<circle cx="147.6" cy="71.1" r=".32" fill="none" stroke="#f0f" stroke-width=".17"/>
<circle cx="158.3" cy="71.1" r=".32" fill="#f0f"/>
<circle cx="158.3" cy="71.1" r=".32" fill="none" stroke="#f0f" stroke-width=".17"/>
<circle cx="147.6" cy="76.4" r=".32" fill="#f0f"/>
<circle cx="147.6" cy="76.4" r=".32" fill="none" stroke="#f0f" stroke-width=".17"/>
<circle cx="147.6" cy="74.6" r=".32" fill="#f0f"/>
<circle cx="147.6" cy="74.6" r=".32" fill="none" stroke="#f0f" stroke-width=".17"/>
<circle cx="176" cy="71.1" r=".32" fill="#f0f"/>
<circle cx="176" cy="71.1" r=".32" fill="none" stroke="#f0f" stroke-width=".17"/>
<circle cx="168.9" cy="83.5" r=".32" fill="#f0f"/>
<circle cx="168.9" cy="83.5" r=".32" fill="none" stroke="#f0f" stroke-width=".17"/>
<circle cx="163.6" cy="83.5" r=".32" fill="#f0f"/>
<circle cx="163.6" cy="83.5" r=".32" fill="none" stroke="#f0f" stroke-width=".17"/>
<circle cx="71.1" cy="39.1" r=".32" fill="#f0f"/>
<circle cx="71.1" cy="39.1" r=".32" fill="none" stroke="#f0f" stroke-width=".17"/>
<circle cx="158.3" cy="140.4" r=".32" fill="#f0f"/>
<circle cx="158.3" cy="140.4" r=".32" fill="none" stroke="#f0f" stroke-width=".17"/>
<circle cx="158.3" cy="144" r=".32" fill="#f0f"/>
<circle cx="158.3" cy="144" r=".32" fill="none" stroke="#f0f" stroke-width=".17"/>
<circle cx="120.9" cy="129.8" r=".32" fill="#f0f"/>
<circle cx="120.9" cy="129.8" r=".32" fill="none" stroke="#f0f" stroke-width=".17"/>
<circle cx="115.6" cy="129.8" r=".32" fill="#f0f"/>
<circle cx="115.6" cy="129.8" r=".32" fill="none" stroke="#f0f" stroke-width=".17"/>
<circle cx="115.6" cy="138.7" r=".32" fill="#f0f"/>
<circle cx="115.6" cy="138.7" r=".32" fill="none" stroke="#f0f" stroke-width=".17"/>
<circle cx="108.5" cy="131.5" r=".32" fill="#f0f"/>
<circle cx="108.5" cy="131.5" r=".32" fill="none" stroke="#f0f" stroke-width=".17"/>
<circle cx="103.1" cy="133.3" r=".32" fill="#f0f"/>
<circle cx="103.1" cy="133.3" r=".32" fill="none" stroke="#f0f" stroke-width=".17"/>
<circle cx="97.8" cy="140.4" r=".32" fill="#f0f"/>
<circle cx="97.8" cy="140.4" r=".32" fill="none" stroke="#f0f" stroke-width=".17"/>
<circle cx="103.1" cy="163.5" r=".32" fill="#f0f"/>
<circle cx="103.1" cy="163.5" r=".32" fill="none" stroke="#f0f" stroke-width=".17"/>
<circle cx="115.6" cy="165.3" r=".32" fill="#f0f"/>
<circle cx="115.6" cy="165.3" r=".32" fill="none" stroke="#f0f" stroke-width=".17"/>
<circle cx="92.5" cy="142.2" r=".32" fill="#f0f"/>
<circle cx="92.5" cy="142.2" r=".32" fill="none" stroke="#f0f" stroke-width=".17"/>
<circle cx="128" cy="144" r=".32" fill="#f0f"/>
<circle cx="128" cy="144" r=".32" fill="none" stroke="#f0f" stroke-width=".17"/>
<circle cx="97.8" cy="163.5" r=".32" fill="#f0f"/>
<circle cx="97.8" cy="163.5" r=".32" fill="none" stroke="#f0f" stroke-width=".17"/>
<circle cx="92.5" cy="163.5" r=".32" fill="#f0f"/>
<circle cx="92.5" cy="163.5" r=".32" fill="none" stroke="#f0f" stroke-width=".17"/>
<circle cx="209.8" cy="113.8" r=".32" fill="#f0f"/>
<circle cx="209.8" cy="113.8" r=".32" fill="none" stroke="#f0f" stroke-width=".17"/>
<circle cx="209.8" cy="135.1" r=".32" fill="#f0f"/>
<circle cx="209.8" cy="135.1" r=".32" fill="none" stroke="#f0f" stroke-width=".17"/>
<circle cx="58.7" cy="140.4" r=".32" fill="#f0f"/>
<circle cx="58.7" cy="140.4" r=".32" fill="none" stroke="#f0f" stroke-width=".17"/>
<circle cx="60.5" cy="142.2" r=".32" fill="#f0f"/>
<circle cx="60.5" cy="142.2" r=".32" fill="none" stroke="#f0f" stroke-width=".17"/>
<circle cx="145.8" cy="46.2" r=".32" fill="#f0f"/>
<circle cx="145.8" cy="46.2" r=".32" fill="none" stroke="#f0f" stroke-width=".17"/>
<circle cx="145.8" cy="51.5" r=".32" fill="#f0f"/>
<circle cx="145.8" cy="51.5" r=".32" fill="none" stroke="#f0f" stroke-width=".17"/>
<circle cx="145.8" cy="56.9" r=".32" fill="#f0f"/>
<circle cx="145.8" cy="56.9" r=".32" fill="none" stroke="#f0f" stroke-width=".17"/>
<circle cx="158.3" cy="142.2" r=".32" fill="#f0f"/>
<circle cx="158.3" cy="142.2" r=".32" fill="none" stroke="#f0f" stroke-width=".17"/>
<circle cx="87.1" cy="131.5" r=".32" fill="#f0f"/>
<circle cx="87.1" cy="131.5" r=".32" fill="none" stroke="#f0f" stroke-width=".17"/>
<circle cx="88.9" cy="133.3" r=".32" fill="#f0f"/>
<circle cx="88.9" cy="133.3" r=".32" fill="none" stroke="#f0f" stroke-width=".17"/>
<circle cx="60.5" cy="131.5" r=".32" fill="#f0f"/>
<circle cx="60.5" cy="131.5" r=".32" fill="none" stroke="#f0f" stroke-width=".17"/>
<circle cx="58.7" cy="133.3" r=".32" fill="#f0f"/>
<circle cx="58.7" cy="133.3" r=".32" fill="none" stroke="#f0f" stroke-width=".17"/>
<circle cx="85.4" cy="142.2" r=".32" fill="#f0f"/>
<circle cx="85.4" cy="142.2" r=".32" fill="none" stroke="#f0f" stroke-width=".17"/>
<circle cx="87.1" cy="140.4" r=".32" fill="#f0f"/>
<circle cx="87.1" cy="140.4" r=".32" fill="none" stroke="#f0f" stroke-width=".17"/>
<text font-size="3.3" x="16" y="18.6">USB 2.0 Host</text>
<g font-size="1.6">
<text x="142.3" y="22.1">VCC3P3_SYS</text>
<text x="67.6" y="34.5">VCC3P3_SYS</text>
<text x="118.8" y="42.3">1</text>
<text x="118.8" y="44.1">2</text>
<text x="140" y="42.3">3</text>
<text x="140" y="44.1">4</text>
<text x="140" y="47.6">6</text>
<text x="140" y="45.8">25</text>
<text x="117.9" y="51.2">22</text>
<text x="117.9" y="53">23</text>
<text x="140" y="49.4">7</text>
<text x="140" y="53">12</text>
<text x="140" y="51.2">24</text>
<text x="117.9" y="56.5">18</text>
<text x="117.9" y="58.3">26</text>
<text x="140" y="54.7">13</text>
<text x="140" y="58.3">15</text>
<text x="140" y="56.5">20</text>
<text x="140" y="60.1">16</text>
<text x="140" y="61.8">19</text>
<text x="190.3" y="64.7">VCC3P3_SYS</text>
<text x="140" y="69">27</text>
<text x="140" y="70.7">28</text>
<text x="182.8" y="70.7">1</text>
<text x="189.7" y="70.7">2</text>
<text x="117.9" y="76.1">10</text>
<text x="117.9" y="77.9">11</text>
<text x="117.9" y="72.5">17</text>
<text x="140" y="74.3">5</text>
<text x="140" y="76.1">9</text>
<text x="140" y="77.9">14</text>
<text x="140" y="72.5">21</text>
<text x="68.7" y="88.6">DGND</text>
<text x="118.8" y="85">8</text>
<text x="140" y="86.7">29</text>
<text x="86.8" y="92.1">1</text>
<text x="93.7" y="92.1">2</text>
<text x="143.3" y="95.7">DGND</text>
<text x="173.6" y="90.3">DGND</text>
<text x="90.3" y="96.4" transform="rotate(-90 90.3 96.4)">4</text>
<text x="92.1" y="96.4" transform="rotate(-90 92.1 96.4)">3</text>
<text x="106" y="101">DGND</text>
<text x="88.2" y="102.8">DGND</text>
<text x="207.5" y="107.8">VDD_5V</text>
<text x="95.3" y="117">DGND</text>
<text x="113.3" y="123.8">VDD_5V</text>
<text x="218.4" y="122.3">1</text>
<text x="218.4" y="124.1">3</text>
<text x="218.4" y="125.9">5</text>
<text x="227.1" y="122.3">2</text>
<text x="227.1" y="124.1">4</text>
<text x="227.1" y="125.9">6</text>
<text x="69" y="131.2">4</text>
<text x="77.7" y="131.2">3</text>
<text x="133.7" y="129.4">U1</text>
<text x="133.7" y="131.2">U2</text>
<text x="218.4" y="127.6">7</text>
<text x="227.1" y="127.6">8</text>
<text x="69" y="133">1</text>
<text x="77.7" y="133">2</text>
<text x="133.7" y="133">U3</text>
<text x="133.7" y="134.7">U4</text>
<text x="69" y="141.9">1</text>
<text x="69" y="140.1">4</text>
<text x="77.7" y="141.9">2</text>
<text x="77.7" y="140.1">3</text>
<text x="133.7" y="138.3">D1</text>
<text x="133.7" y="140.1">D2</text>
<text x="133.7" y="141.9">D3</text>
<text x="133.7" y="143.6">D4</text>
<text x="152.4" y="138.3">G1</text>
<text x="152.4" y="140.1">G2</text>
<text x="152.4" y="141.9">G3</text>
<text x="152.4" y="143.6">G4</text>
<text x="207.3" y="140.1">DGND</text>
<text x="92.1" y="144.6" transform="rotate(-90 92.1 144.6)">2</text>
<text x="97.4" y="144.6" transform="rotate(-90 97.4 144.6)">2</text>
<text x="102.8" y="144.6" transform="rotate(-90 102.8 144.6)">2</text>
<text x="108.1" y="144.6" transform="rotate(-90 108.1 144.6)">2</text>
<text x="92.1" y="155" transform="rotate(-90 92.1 155)">1</text>
<text x="97.4" y="155" transform="rotate(-90 97.4 155)">1</text>
<text x="102.8" y="155" transform="rotate(-90 102.8 155)">1</text>
<text x="108.1" y="155" transform="rotate(-90 108.1 155)">1</text>
<text x="125.6" y="150.8">DGND</text>
<text x="155.8" y="152.6">DGND</text>
<text x="90" y="168.6">DGND</text>
<text x="113.1" y="170.3">DGND</text>
<text x="230" y="196.7">NanoPi M2A/M3</text>
<text x="228.2" y="200.4">Size</text>
<text x="230" y="202.2">A3</text>
<text x="235.3" y="202.2">15.USB-Host</text>
<text x="235.3" y="200.4">Document Number</text>
<text x="285.1" y="202.9">1604</text>
<text x="285.1" y="200.4">Rev</text>
<text x="228.2" y="205.7">Date:</text>
<text x="237.4" y="205.7">Wednesday, May 18, 2016</text>
<text x="263.7" y="205.7">Sheet</text>
<text x="272.6" y="205.7">12</text>
<text x="278" y="205.7">of</text>
<text x="283.3" y="205.7">15</text>
</g>
<g font-size="1.6" fill="#000080">
<text x="147.6" y="31.7">R182</text>
<text x="147.6" y="33.4">0R</text>
<text x="120.9" y="38.8">U54</text>
<text x="71.2" y="42.3">R195</text>
<text x="78.3" y="42.3">R198</text>
<text x="71.2" y="49.4">100K</text>
<text x="78.3" y="49.4">0R</text>
<text x="181.4" y="69">FB6</text>
<text x="55.2" y="72.6">R193</text>
<text x="64" y="72.6">0R</text>
<text x="152.9" y="76.1">C259</text>
<text x="158.3" y="76.1">C258</text>
<text x="163.6" y="76.1">C249</text>
<text x="168.9" y="76.1">C250</text>
<text x="176.1" y="76.1">C174</text>
<text x="185" y="74.3">0R</text>
<text x="71.2" y="79.7">C260</text>
<text x="71.2" y="83.2">10nF</text>
<text x="100.7" y="83.2">R194</text>
<text x="152.9" y="79.7">100nF 100nF 100nF 100nF</text>
<text x="176.1" y="79.7">4.7uF</text>
<text x="93.6" y="87.8">Y15</text>
<text x="100.7" y="85.3">22R</text>
<text x="88.9" y="90.3">12MHz</text>
<text x="110.3" y="90.3">R175</text>
<text x="110.3" y="92.1">680R/1%</text>
<text x="120.9" y="90.3">GL852G-OHG</text>
<text x="83.6" y="104.6">C257</text>
<text x="97.8" y="104.6">C255</text>
<text x="83.6" y="108.1">27pF</text>
<text x="97.8" y="108.1">27pF</text>
<text x="220.5" y="118.8">USBH2</text>
<text x="65.8" y="124.1">R199</text>
<text x="65.8" y="120.6">R196</text>
<text x="76.5" y="124.1">0R</text>
<text x="76.5" y="120.6">0R</text>
<text x="136.9" y="127.7">USBH1</text>
<text x="218.7" y="131.2">HDR-2.54mm-4x2Pin</text>
<text x="65.8" y="134.5">L13</text>
<text x="69.4" y="136.6">EXC24CE900U</text>
<text x="65.8" y="143.3">L14</text>
<text x="71.2" y="145.5">EXC24CE900U</text>
<text x="94.3" y="147.2">D29</text>
<text x="99.6" y="147.2">D19</text>
<text x="104.9" y="147.2">D20</text>
<text x="110.3" y="147.2">D21</text>
<text x="136.9" y="149">USB-HOSTX2</text>
<text x="65.8" y="150.8">R200</text>
<text x="65.8" y="154.3">R201</text>
<text x="76.5" y="150.8">0R</text>
<text x="76.5" y="154.3">0R</text>
<text x="94.9" y="151.1" transform="rotate(90 94.9 151.1)">RClamp0531T/NC</text>
<text x="100.2" y="151.1" transform="rotate(90 100.2 151.1)">RClamp0531T/NC</text>
<text x="105.6" y="151.1" transform="rotate(90 105.6 151.1)">RClamp0531T/NC</text>
<text x="110.9" y="151.1" transform="rotate(90 110.9 151.1)">RClamp0531T/NC</text>
<text x="115.6" y="156.1">C145</text>
<text x="115.6" y="159.7">22uF</text>
<text x="120.9" y="156.1">C142</text>
<text x="120.9" y="159.7">22uF</text>
</g>
<g font-size="1.6" fill="#f00">
<text x="89.1" y="43.2">[4]</text>
<text x="89.1" y="45">[4]</text>
<text x="92.8" y="43.2">USB_HOST_D-</text>
<text x="92.8" y="45">USB_HOST_D+</text>
<text x="165.7" y="42.3">USB_DM1</text>
<text x="165.7" y="44.1">USB_DP1</text>
<text x="165.7" y="47.7">USB_DM2</text>
<text x="160.4" y="53">USB_DM3</text>
<text x="165.7" y="49.4">USB_DP2</text>
<text x="165.7" y="54.8">USB_DP3</text>
<text x="165.7" y="58.3">USB_DM4</text>
<text x="165.7" y="60.1">USB_DP4</text>
<text x="34.9" y="73.3">[3,13]</text>
<text x="40.9" y="73.3">NRESETOUT</text>
<text x="197.7" y="125.9">USB_DP4</text>
<text x="197.7" y="124.1">USB_DM4</text>
<text x="247.5" y="125.9">USB_DP3</text>
<text x="247.5" y="124.1">USB_DM3</text>
<text x="46.6" y="131.2">USB_DM1</text>
<text x="46.6" y="133">USB_DP1</text>
<text x="46.6" y="141.9">USB_DP2</text>
<text x="46.6" y="140.1">USB_DM2</text>
</g>
<g font-size="1.6" fill="#004080">
<text x="121.8" y="43.4">DM0</text>
<text x="121.8" y="45.2">DP0</text>
<text x="130.3" y="46.9">OVCUR1#</text>
<text x="134.5" y="43.4">DM1</text>
<text x="134.7" y="45.2">DP1</text>
<text x="121.8" y="52.3">PSELF</text>
<text x="130.3" y="52.3">OVCUR2#</text>
<text x="134.5" y="48.7">DM2</text>
<text x="134.7" y="50.5">DP2</text>
<text x="121.8" y="57.6">TEST/SCL OVCUR3#</text>
<text x="121.8" y="54.1">PGANG</text>
<text x="121.8" y="59.4">SDA</text>
<text x="134.5" y="54.1">DM3</text>
<text x="134.5" y="59.4">DM4</text>
<text x="134.7" y="55.8">DP3</text>
<text x="130.3" y="62.9">OVCUR4#</text>
<text x="134.7" y="61.2">DP4</text>
<text x="135" y="71.8">V33</text>
<text x="135.9" y="70.1">V5</text>
<text x="121.8" y="77.2">X1</text>
<text x="121.8" y="73.6">RESET#</text>
<text x="133.3" y="73.6">DVDD</text>
<text x="133.4" y="75.4">AVDD</text>
<text x="133.4" y="77.2">AVDD</text>
<text x="121.8" y="79">X2</text>
<text x="133.4" y="79">AVDD</text>
<text x="121.8" y="86.1">RREF</text>
<text x="134.6" y="87.8">PAD</text>
<text x="137.8" y="130.5">VBUS1</text>
<text x="72" y="134.1">1</text>
<text x="72" y="132.3">4</text>
<text x="74.7" y="134.1">2</text>
<text x="74.7" y="132.3">3</text>
<text x="137.8" y="132.3">D-1</text>
<text x="137.8" y="134.1">D+1</text>
<text x="137.8" y="135.8">GND1</text>
<text x="72" y="143">1</text>
<text x="72" y="141.2">4</text>
<text x="74.7" y="143">2</text>
<text x="74.7" y="141.2">3</text>
<text x="137.8" y="139.4">VBUS2</text>
<text x="137.8" y="141.2">D-2</text>
<text x="137.8" y="143">D+2</text>
<text x="148.1" y="139.4">G1</text>
<text x="148.1" y="141.2">G2</text>
<text x="148.1" y="143">G3</text>
<text x="137.8" y="144.7">GND2</text>
<text x="148.1" y="144.7">G4</text>
</g>
<g font-size="1.3">
<text x="30.8" y="1.3">5</text>
<text x="88.9" y="1.3">4</text>
<text x="146.9" y="1.3">3</text>
<text x="205" y="1.3">2</text>
<text x="263.1" y="1.3">1</text>
<text x=".5" y="28.4">D</text>
<text x="292.6" y="28.4">D</text>
<text x=".5" y="79.5">C</text>
<text x="292.6" y="79.5">C</text>
<text x=".5" y="130.6">B</text>
<text x="292.6" y="130.6">B</text>
<text x=".5" y="181.7">A</text>
<text x="292.6" y="181.7">A</text>
<text x="30.8" y="207.4">5</text>
<text x="88.9" y="207.4">4</text>
<text x="146.9" y="207.4">3</text>
<text x="205" y="207.4">2</text>
<text x="263.1" y="207.4">1</text>
</g>
</svg>
